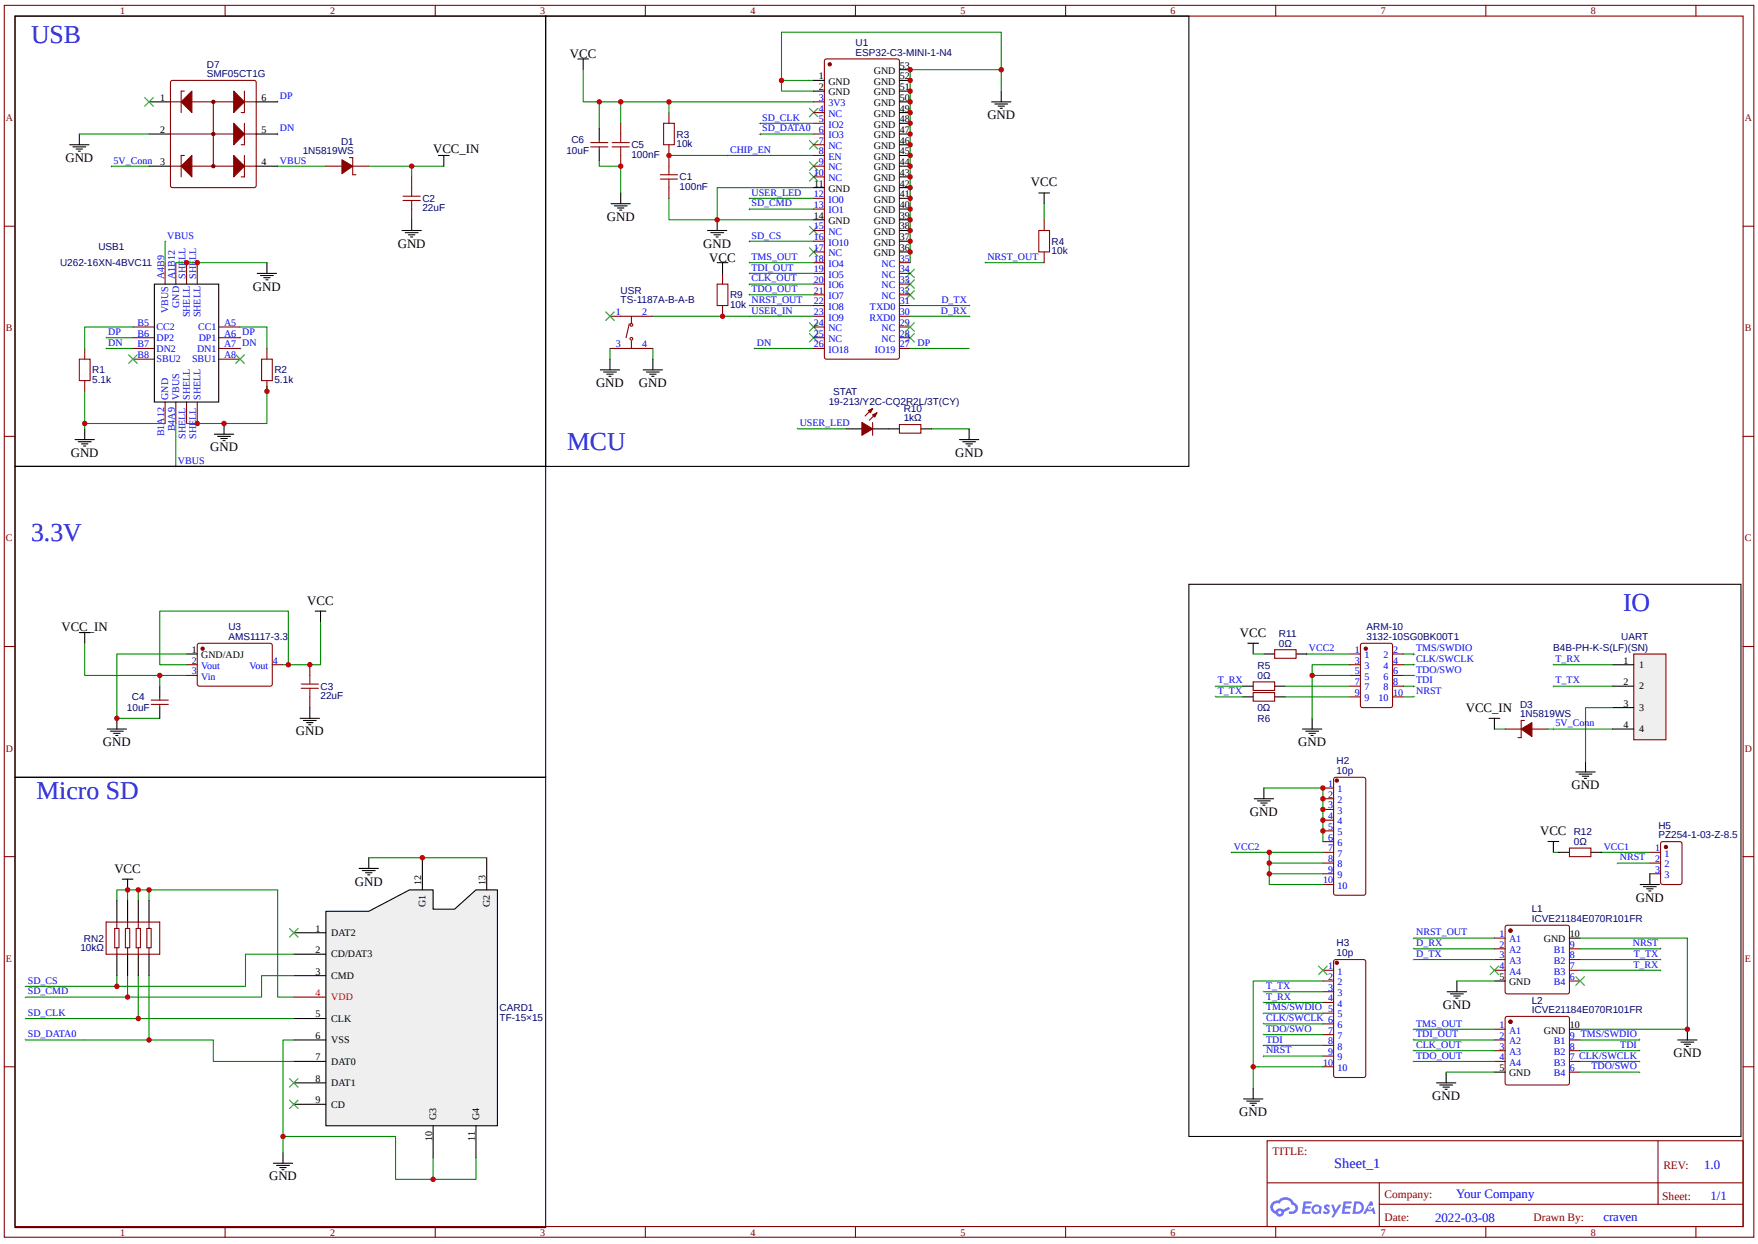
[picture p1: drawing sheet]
<svg xmlns="http://www.w3.org/2000/svg" width="420mm" height="297mm" viewBox="0 0 420 297" stroke-linecap="round" stroke-linejoin="round" font-family="sans-serif">
<path d="M138 14.1h2.5M139.3 14.1v2.5M236.8 24.3h4.6M237.5 24.8h3.1M238.3 25.3h1.6M238.8 25.9h.5M239.1 21.8v2.5M168.9 55h4.7M169.7 55.5h3.1M170.5 56.1h1.5M171 56.6h.5M171.2 52.5v2.5" fill="none" stroke="#000" stroke-width=".26"/>
<path d="M139.3 16.6v7.7h55M194.3 19.2h-7.7v2.6h7.7M239.1 16.6v-8.9h-52.5v11.5M159.7 37.1h34.6M159.7 24.3v2.6M239.1 21.8v-5.2h-21.8v46.1M159.7 47.4v5.1h34.6M194.3 44.8h-23.1v7.7M180.2 83.2h14.1" fill="none" stroke="#080" stroke-width=".26"/>
<path d="M158.5 29.4h2.5v5.2h-2.5z" fill="none" stroke="#a00000" stroke-width=".26"/>
<path d="M159.7 26.9v2.5M159.7 34.6v2.5" fill="none" stroke="#800" stroke-width=".26"/>
<path d="M77.8 217.6h10.3l9.7-5.1h5.6v4.6h5.1l5.2-4.6h5.1v56.3h-41z" fill="#efefef"/>
<g fill="none" stroke="#000" stroke-width=".26">
<path d="M77.8 217.6h10.3l9.7-5.1h5.6v4.6h5.1l5.2-4.6h5.1v56.3h-41zM100.9 204.8v7.7M116.2 204.8v7.7M70.1 222.7h7.7M70.1 227.8h7.7M70.1 232.9h7.7M70.1 243.2h7.7M70.1 248.3h7.7M70.1 253.4h7.7M70.1 258.5h7.7M70.1 263.7h7.7M103.4 268.8v7.7"/>
<path d="M113.7 268.8v7.7"/>
</g>
<path d="M70.1 238.1h7.7" fill="none" stroke="#f00" stroke-width=".26"/>
<path d="M390.1 156.1h7.7v20.5h-7.7z" fill="#efefef"/>
<g fill="none" stroke="#800" stroke-width=".26">
<path d="M1 1.3h417.8v294.1h-417.8zM3.6 3.8h412.6v289h-412.6zM53.8 1.3v2.5M103.9 1.3v2.5M154.1 1.3v2.5M204.3 1.3v2.5M254.4 1.3v2.5M304.6 1.3v2.5M354.8 1.3v2.5M405 1.3v2.5M1 54h2.6M416.2 54h2.6"/>
<path d="M31.7 78.1h5.2M39.4 62.7v5.1M42 62.7v5.1M44.5 62.7v5.1M47.1 62.7v5.1M52.2 78.1h5.1M20.2 83.2v2.6M20.2 90.9v2.5M31.7 80.6h5.2M31.7 83.2h5.2M31.7 85.8h5.2M39.4 96v5.1"/>
<path d="M42 96v5.1M44.5 96v5.1M47.1 96v5.1M52.2 80.6h5.1M52.2 83.2h5.1M52.2 85.8h5.1M63.7 83.2v2.6M63.7 90.9v2.5M1 104.2h2.6M416.2 104.2h2.6M1 154.4h2.6M390.1 156.1h7.7v20.5h-7.7z"/>
<path d="M416.2 154.4h2.6M1 204.5h2.6M416.2 204.5h2.6M1 254.7h2.6M416.2 254.7h2.6M302.6 272.4h113.6v20.4h-113.6zM395.9 272.4v15.1M53.8 292.8v2.6M103.9 292.8v2.6M154.1 292.8v2.6M204.3 292.8v2.6M254.4 292.8v2.6"/>
<path d="M302.6 282.4h113.5M304.6 292.8v2.6M329.4 287.5h86.7M329.4 282.4v10.2M354.8 292.8v2.6M405 292.8v2.6"/>
</g>
<g fill="none" stroke="#000" stroke-width=".26">
<path d="M145.9 48.6h4.6M146.7 49.1h3M147.4 49.7h1.6M148 50.2h.5M148.2 46.1v2.5M36.9 67.8h15.3v28.2h-15.3zM61.4 65.3h4.6M62.2 65.8h3.1M63 66.3h1.5M63.5 66.8h.5M63.7 62.7v2.6M17.9 105h4.6"/>
<path d="M18.7 105.5h3.1M19.5 106h1.5M20 106.5h.5M20.2 102.4v2.6M51.2 103.7h4.6M52 104.2h3M52.7 104.7h1.6M53.2 105.2h.6M53.5 101.1v2.6M385 158.7h5.1M311 174.1h4.6M311.8 174.6h3.1"/>
<path d="M312.6 175.1h1.5M313.1 175.6h.5M313.3 171.5v2.6M355.6 171.5h2.5M356.8 171.5v2.6M385 163.8h5.1M385 168.9h5.1M385 174.1h5.1M376.3 184.3h4.6M377.1 184.8h3M377.8 185.3h1.6M378.3 185.8h.5"/>
<path d="M378.6 181.7v2.6M29.2 209.9h2.5M30.5 209.9v2.6M65.3 277.7h4.6M66 278.2h3.1M66.8 278.8h1.5M67.3 279.3h.5M67.6 275.2v2.5"/>
</g>
<g fill="none" stroke="#080" stroke-width=".26">
<path d="M143.1 38.4v1.3h5.1v6.4M143.1 24.3v6.4M148.2 24.3v5.1M39.4 57.6v5.1M178.9 47.4h15.4M178.9 49.9h15.4M178.9 57.6h15.4M31.7 78.1h-11.5v5.1M42 62.7h21.7M57.3 78.1h6.4v5.1M178.9 73h15.4M178.9 65.3h15.4"/>
<path d="M20.2 93.4v9M25.3 80.6h6.4M25.3 83.2h6.4M63.7 92.2v8.9h-19.2M20.2 101.1h19.2M42 101.1v10.3M322.3 158.7h-9v12.8M370.9 158.7h14.1M356.8 174.1h2.6M370.9 163.8h14.1M385 168.9h-6.4v12.8M30.5 212.5h-2.6v2.5"/>
<path d="M33 215v-2.5h2.6v2.5M33 212.5h-2.5v2.5M35.6 212.5h30.7v25.6h3.8M27.9 232.9v2.6M30.5 232.9v5.2M33 232.9v10.3M35.6 232.9v15.4M70.1 232.9h-7.6v5.2h-56.4M70.1 227.8h-11.5v7.7h-52.5M6.1 248.3h44.8v5.1h19.2M6.1 243.2h64"/>
</g>
<g fill="#000">
<path d="M193.3 25.9l2 2zM195.3 25.9l-2 2z"/>
<path d="M193.3 33.5l2 2.1zM195.3 33.5l-2 2.1z"/>
<path d="M193.3 38.7l2 2zM195.3 38.7l-2 2z"/>
<path d="M39.4 57.3v.6zM39.2 57.6h.5z"/>
<path d="M193.3 41.2l2 2.1zM195.3 41.2l-2 2.1z"/>
<path d="M193.3 54l2 2.1zM195.3 54l-2 2.1z"/>
<path d="M193.3 59.1l2 2.1zM195.3 59.1l-2 2.1z"/>
<path d="M178.9 65v.5zM178.7 65.3h.5z"/>
<path d="M193.3 77l2 2.1zM195.3 77l-2 2.1z"/>
<path d="M193.3 79.6l2 2.1zM195.3 79.6l-2 2.1z"/>
<path d="M216.3 79.6l2.1 2.1zM218.4 79.6l-2.1 2.1z"/>
<path d="M216.3 69.4l2.1 2zM218.4 69.4l-2.1 2z"/>
<path d="M216.3 66.8l2.1 2.1zM218.4 66.8l-2.1 2.1z"/>
<path d="M216.3 64.3l2.1 2zM218.4 64.3l-2.1 2z"/>
<path d="M25.3 82.9v.5zM25.1 83.2h.5z"/>
<path d="M25.3 80.4v.5zM25.1 80.6h.5z"/>
<path d="M30.7 84.7l2.1 2.1zM32.8 84.7l-2.1 2.1z"/>
<path d="M56.3 84.7l2.1 2.1zM58.4 84.7l-2.1 2.1z"/>
<path d="M57.3 80.4v.5zM57.1 80.6h.5z"/>
<path d="M57.3 82.9v.5zM57.1 83.2h.5z"/>
<path d="M42 111.1v.5zM41.7 111.4h.5z"/>
<path d="M370.9 158.5v.5zM370.7 158.7h.5z"/>
<path d="M370.9 163.6v.5zM370.7 163.8h.5z"/>
<path d="M6.1 237.8v.5zM5.9 238.1h.5z"/>
<path d="M6.1 235.2v.6zM5.9 235.5h.5z"/>
<path d="M69.1 221.7l2.1 2zM69.1 223.7l2.1-2z"/>
<path d="M6.1 248v.6zM5.9 248.3h.5z"/>
<path d="M6.1 242.9v.5zM5.9 243.2h.5z"/>
<path d="M69.1 257.5l2.1 2.1zM71.2 257.5l-2.1 2.1z"/>
<path d="M69.1 262.6l2.1 2.1zM71.2 262.6l-2.1 2.1z"/>
</g>
<g fill="none" stroke="#3c3" stroke-width=".26">
<path d="M193.3 25.9l2 2M193.3 33.5l2 2.1M193.3 38.7l2 2M195.3 25.9l-2 2M195.3 33.5l-2 2.1M195.3 38.7l-2 2M193.3 41.2l2 2.1M193.3 54l2 2.1M193.3 59.1l2 2.1M195.3 41.2l-2 2.1M195.3 54l-2 2.1M195.3 59.1l-2 2.1"/>
<path d="M193.3 77l2 2.1M193.3 79.6l2 2.1M195.3 77l-2 2.1M195.3 79.6l-2 2.1M216.3 79.6l2.1 2.1M216.3 69.4l2.1 2M216.3 66.8l2.1 2.1M216.3 64.3l2.1 2M218.4 79.6l-2.1 2.1M218.4 69.4l-2.1 2M218.4 66.8l-2.1 2.1M218.4 64.3l-2.1 2"/>
<path d="M30.7 84.7l2.1 2.1M32.8 84.7l-2.1 2.1M56.3 84.7l2.1 2.1M58.4 84.7l-2.1 2.1M69.1 221.7l2.1 2M71.2 221.7l-2.1 2M69.1 257.5l2.1 2.1M71.2 257.5l-2.1 2.1M69.1 262.6l2.1 2.1M71.2 262.6l-2.1 2.1"/>
</g>
<path d="M18.9 85.8h2.6v5.1h-2.6zM62.5 85.8h2.5v5.1h-2.5z" fill="none" stroke="#a00000" stroke-width=".26"/>
<g fill="#58f">
<path d="M316.3 287.7l.6-.1h.4l.3 .3-.3 .4a.34 .34 0 0 0-.2-.3 .34 .34 0 0 0-.4 .2v.1a.86 .86 0 0 1 .7 .6 .86 .86 0 0 1-.3 .9l-.6 .1-.7-.4 .4-.4 .5 .3 .2-.1v-.2a.88 .88 0 0 1-.6-1.4z"/>
<path d="M317.9 287.6h.5l.5 1.3 .8-1.3h.6l-1.8 3h-.6l.6-1.1z"/>
<path d="M311.3 286.8l1.9 .2-.1 .3-1.3 .1-.1 .6h1.1l.2 .2-.2 .3h-1.2l-.1 .8h1.3l.1 .3-.1 .2h-2z"/>
<path d="M320.8 286.8l2 .2-.1 .3-1.4 .1-.1 .6h1.2l.2 .2-.3 .3h-1.1l-.2 .8h1.3l.1 .3-.1 .2h-1.9z"/>
<path d="M327.2 286.8h.5l.2 .9-.4 .3a.51 .51 0 0 0-.8 .2 .51 .51 0 0 0 .3 .7 .51 .51 0 0 0 .7-.5l.3-.2 .4 1.6h-.5l-.2-.6h-1.2l-.4 .6h-.6z"/>
<path d="M323.4 286.8l-.5 3h1a1.53 1.53 0 0 0 1.8-1.5 1.53 1.53 0 0 0-1.8-1.5zM323.9 287.4a1.03 1.03 0 0 1 1.2 1.1 1.03 1.03 0 0 1-1.5 .8z"/>
<path d="M313.4 288a1.12 1.12 0 0 0 0 1.5 1.12 1.12 0 0 0 1.5 .2l.5 .1 .2-1.6-.4-.2a1.08 1.08 0 0 0-1.8 0zM313.6 288.7a.7 .7 0 0 1 1.4 0 .7 .7 0 0 1-1.4 0z"/>
<path d="M303.8 287.1a1.58 1.58 0 0 0 .8 2.7 1.04 1.04 0 0 0 1.2 .7 1.04 1.04 0 0 0 .8-1.1l1.5-.7-.4-.6-1.4 .7-.7-.3a1.04 1.04 0 0 0-1 .6 1.01 1.01 0 0 1-.5-1.4 1.01 1.01 0 0 1 1.5-.3 1.54 1.54 0 0 1 1.5-1 1.54 1.54 0 0 1 1.4 1.3 .83 .83 0 0 1 .8 1 .83 .83 0 0 1-1.2 .5 .31 .31 0 0 0-.4 .3 .31 .31 0 0 0 .3 .3 1.44 1.44 0 0 0 1.8-.9 1.44 1.44 0 0 0-.9-1.8 2.28 2.28 0 0 0-3.8-.5l-.7 .1zM305.2 289.5a.4 .4 0 0 1 .8 0 .4 .4 0 0 1-.8 0z"/>
<circle cx="327.2" cy="288.3" r=".19"/>
</g>
<path d="M40.9 19.3l.3-.1h19.5l.4 .2 .1 24.9-.2 .4-19.8 .1-.4-.2-.1-24.9z" fill="#fff"/>
<path d="M40.9 19.3l.3-.1h19.5l.4 .2 .1 24.9-.2 .4-19.8 .1-.4-.2-.1-24.9zM40.7 24.3h20.5M40.7 39.7h20.5M40.7 32h10.2M50.9 24.3v15.4" fill="none" stroke="#800" stroke-width=".26"/>
<path d="M35.6 24.3h5.1M35.6 32h5.1M35.6 39.7h5.1M61.2 32h5.1M61.2 39.7h5.1" fill="none" stroke="#000" stroke-width=".26"/>
<path d="M45.8 21.8v5.1l-2.5-2.6z" fill="#800"/>
<path d="M44 21.8h-.7v5.1M45.8 21.8v5.1l-2.5-2.6z" fill="none" stroke="#800" stroke-width=".26"/>
<path d="M55.8 21.8l2.6 2.5-2.6 2.6z" fill="#800"/>
<path d="M55.8 21.8l2.6 2.5-2.6 2.6zM58.4 21.8v5.1h-.8" fill="none" stroke="#800" stroke-width=".26"/>
<path d="M55.8 37.1l2.6 2.6-2.6 2.5z" fill="#800"/>
<path d="M55.8 37.1l2.6 2.6-2.6 2.5zM58.4 37.1v5.1h-.8" fill="none" stroke="#800" stroke-width=".26"/>
<path d="M43.3 39.7l2.5-2.6v5.1z" fill="#800"/>
<path d="M43.3 39.7l2.5-2.6v5.1zM44 37.1h-.7v5.1M50.9 32h10.3" fill="none" stroke="#800" stroke-width=".26"/>
<path d="M61.2 24.3h5.1" fill="none" stroke="#000" stroke-width=".26"/>
<path d="M55.8 29.4l2.6 2.6-2.6 2.6z" fill="#800"/>
<g fill="none" stroke="#800" stroke-width=".26">
<path d="M55.8 29.4l2.6 2.6-2.6 2.6zM58.4 29.4v5.2h-.8"/>
<circle cx="50.9" cy="39.7" r=".26"/>
<circle cx="50.9" cy="24.3" r=".26"/>
<circle cx="50.9" cy="32" r=".26"/>
</g>
<circle cx="50.9" cy="24.3" r=".38" fill="#800"/>
<circle cx="50.9" cy="24.3" r=".38" fill="none" stroke="#800" stroke-width=".26"/>
<circle cx="50.9" cy="32" r=".38" fill="#800"/>
<circle cx="50.9" cy="32" r=".38" fill="none" stroke="#800" stroke-width=".26"/>
<circle cx="50.9" cy="39.7" r=".38" fill="#800"/>
<g fill="none" stroke="#800" stroke-width=".26">
<path d="M197 14.2l.4-.1h16.9l.5 .4v70.7l-.4 .5-17 .1-.5-.5-.1-70.7z"/>
<circle cx="50.9" cy="39.7" r=".38"/>
</g>
<g fill="#000">
<path d="M66.3 39.4v.5zM66 39.7h.6z"/>
<path d="M337.6 155.9v.5zM337.4 156.1h.5z"/>
<path d="M337.6 158.5v.5zM337.4 158.7h.5z"/>
<path d="M337.6 161v.5zM337.4 161.3h.5z"/>
<path d="M337.6 163.6v.5zM337.4 163.8h.5z"/>
<path d="M337.6 166.1v.5zM337.4 166.4h.5z"/>
<path d="M370.9 173.8v.5zM370.7 174.1h.5z"/>
</g>
<path d="M16.6 34.6h4.6M17.4 35.1h3.1M18.2 35.6h1.5M18.7 36.1h.5M18.9 32v2.6M104.7 37.1h2.6M106 37.1v2.6M96 55h4.6M96.8 55.5h3M97.5 56.1h1.6M98 56.6h.6M98.3 52.5v2.5" fill="none" stroke="#000" stroke-width=".26"/>
<path d="M18.9 32h16.7M66.3 39.7h11.5M88.1 39.7h17.9M98.3 39.7v2.5M335.1 156.1h2.5M335.1 158.7h2.5M335.1 161.3h2.5M335.1 163.8h2.5M369.6 174.1h15.4" fill="none" stroke="#080" stroke-width=".26"/>
<circle cx="198.1" cy="15.4" r=".38" fill="#800"/>
<g fill="none" stroke="#800" stroke-width=".26">
<path d="M77.8 39.7h3.9M84.2 39.7h3.9M84.2 37.6v4.1M194.3 24.3h2.5M194.3 26.9h2.5M194.3 29.4h2.5M194.3 32h2.5M194.3 34.6h2.5M194.3 37.1h2.5M194.3 39.7h2.5M194.3 42.2h2.5M194.3 47.4h2.5"/>
<path d="M194.3 49.9h2.5M194.3 55h2.5M194.3 57.6h2.5M194.3 60.2h2.5M194.3 62.7h2.5M194.3 65.3h2.5M194.3 67.8h2.5M194.3 70.4h2.5M194.3 73h2.5M194.3 75.5h2.5M194.3 78.1h2.5M214.8 62.7h2.5"/>
<path d="M214.8 65.3h2.5M214.8 67.8h2.5M214.8 70.4h2.5M214.8 73h2.5M214.8 75.5h2.5M214.8 78.1h2.5M194.3 80.6h2.5M194.3 83.2h2.5M214.8 80.6h2.5M214.8 83.2h2.5"/>
<circle cx="198.1" cy="15.4" r=".38"/>
</g>
<g fill="none" stroke="#000" stroke-width=".26">
<path d="M194.3 19.2h2.5M214.8 19.2h2.5M214.8 16.6h2.5M194.3 21.8h2.5M214.8 21.8h2.5M214.8 39.7h2.5M214.8 37.1h2.5M214.8 34.6h2.5M214.8 32h2.5M214.8 29.4h2.5M214.8 26.9h2.5M214.8 24.3h2.5"/>
<path d="M194.3 44.8h2.5M194.3 52.5h2.5M214.8 44.8h2.5M214.8 52.5h2.5M214.8 57.6h2.5M214.8 55h2.5M214.8 49.9h2.5M214.8 47.4h2.5M214.8 42.2h2.5M214.8 60.2h2.5M18.9 151h2.6M20.2 151v2.6"/>
<path d="M25.6 174.1h4.6M26.4 174.6h3M27.1 175.1h1.6M27.6 175.6h.6M27.9 171.5v2.6"/>
</g>
<path d="M217.3 83.2h14.1M20.2 153.6v7.7h24.3" fill="none" stroke="#080" stroke-width=".26"/>
<path d="M216.3 77l2.1 2.1zM218.4 77l-2.1 2.1z" fill="#000"/>
<path d="M216.3 77l2.1 2.1M218.4 77l-2.1 2.1" fill="none" stroke="#3c3" stroke-width=".26"/>
<path d="M81.7 38.1l2.5 1.6-2.5 1.8z" fill="#800"/>
<path d="M81.7 38.1l2.5 1.6-2.5 1.8zM83.4 37.6h.8M84.2 41.7h.8M359.4 174.1h3.8M363.2 172v4.1M365.8 174.1h3.8" fill="none" stroke="#800" stroke-width=".26"/>
<path d="M363.2 174.1l2.6-1.6v3.4z" fill="#800"/>
<g fill="none" stroke="#800" stroke-width=".26">
<path d="M145.7 75.5h10.2M150.3 77.3l-.8 3.3M150.8 75.5v1.8M172.5 65.3v2.5M172.5 73v2.5M145.7 83.2h10.2M150.8 81.4v1.8M362.5 176.1h.7M363.2 174.1l2.6-1.6v3.4zM363.2 172h.8"/>
<circle cx="150.8" cy="77.6" r=".32"/>
<circle cx="150.8" cy="80.9" r=".32"/>
</g>
<path d="M155.9 75.5h38.4M217.3 75.5h14.1" fill="none" stroke="#080" stroke-width=".26"/>
<path d="M178.9 75.3v.5zM178.7 75.5h.5z" fill="#000"/>
<path d="M171.2 67.8h2.6v5.2h-2.6z" fill="none" stroke="#a00000" stroke-width=".26"/>
<path d="M171.2 62.7h2.6M172.5 62.7v2.6M202 102.4h3.8M208.4 102.4h3.8" fill="none" stroke="#000" stroke-width=".26"/>
<path d="M205.8 100.9l2.6 1.5-2.6 1.5z" fill="#800"/>
<path d="M208.4 97.5l-1.8 1.8M209.4 98.6l-1.8 1.7M205.8 100.9l2.6 1.5-2.6 1.5z" fill="none" stroke="#800" stroke-width=".26"/>
<path d="M208.4 99.1l1-.5-.5 1z" fill="#800"/>
<path d="M208.4 99.1l1-.5-.5 1z" fill="none" stroke="#800" stroke-width=".26"/>
<path d="M207.3 98l1.1-.5-.5 1.1z" fill="#800"/>
<path d="M207.3 98l1.1-.5-.5 1.1zM208.4 100.9v3M318.6 185.7l.3-.1h6.7l.5 .4v27.2l-.4 .5h-6.8l-.5-.4v-27.2z" fill="none" stroke="#800" stroke-width=".26"/>
<path d="M178.9 62.7h15.4M178.9 67.8h15.4M178.9 70.4h15.4M217.3 73h14.1M190.4 102.4h11.6M222.4 102.4h9" fill="none" stroke="#080" stroke-width=".26"/>
<g fill="#000">
<path d="M178.9 62.5v.5zM178.7 62.7h.5z"/>
<path d="M178.9 67.6v.5zM178.7 67.8h.5z"/>
<path d="M178.9 70.1v.6zM178.7 70.4h.5z"/>
<path d="M190.4 102.1v.5zM190.2 102.4h.5z"/>
</g>
<circle cx="319.2" cy="186.4" r=".38" fill="#800"/>
<g fill="none" stroke="#800" stroke-width=".26">
<path d="M315.9 188.1h2.5M315.9 190.7h2.5M315.9 193.3h2.5M315.9 195.8h2.5M315.9 198.4h2.5M315.9 200.9h2.5M315.9 203.5h2.5M315.9 206.1h2.5M315.9 208.6h2.5M315.9 211.2h2.5M318.6 229.3l.3-.2h6.7l.5 .4v27.2l-.4 .5-6.8 .1-.5-.5v-27.2z"/>
<circle cx="319.2" cy="186.4" r=".38"/>
</g>
<circle cx="319.2" cy="229.9" r=".38" fill="#800"/>
<g fill="none" stroke="#800" stroke-width=".26">
<path d="M325 153.7l.3-.1h6.7l.5 .3v14.5l-.3 .5h-6.9l-.4-.3-.1-14.5zM315.9 231.7h2.5M315.9 234.2h2.5M315.9 236.8h2.5M315.9 239.3h2.5M315.9 241.9h2.5M315.9 244.5h2.5M315.9 247h2.5M315.9 249.6h2.5M315.9 252.1h2.5M315.9 254.7h2.5"/>
<circle cx="319.2" cy="229.9" r=".38"/>
</g>
<g fill="#000">
<path d="M66.3 24.1v.5zM66 24.3h.6z"/>
<path d="M66.3 31.7v.6zM66 32h.6z"/>
<path d="M301.8 239.1v.5zM301.5 239.3h.6z"/>
<path d="M301.8 236.5v.5zM301.5 236.8h.6z"/>
<path d="M301.8 246.8v.5zM301.5 247h.6z"/>
<path d="M301.8 249.3v.5zM301.5 249.6h.6z"/>
<path d="M301.8 251.9v.5zM301.5 252.1h.6z"/>
<path d="M301.8 241.6v.6zM301.5 241.9h.6z"/>
<path d="M301.8 244.2v.5zM301.5 244.5h.6z"/>
</g>
<path d="M143.3 88.3h4.7M144.1 88.8h3.1M144.9 89.3h1.5M145.4 89.8h.5M145.7 85.8v2.5M299.2 259.8v2.6M296.9 262.4h4.6M297.7 262.9h3.1M298.5 263.4h1.5M299 263.9h.5" fill="none" stroke="#000" stroke-width=".26"/>
<path d="M145.7 83.2v2.6M301.8 236.8h14.1M301.8 239.3h14.1M315.9 234.2h-16.7v25.6M299.2 254.7h16.7M301.8 247h14.1M301.8 249.6h14.1M301.8 252.1h14.1M301.8 241.9h14.1M301.8 244.5h14.1" fill="none" stroke="#080" stroke-width=".26"/>
<circle cx="326.1" cy="154.9" r=".38" fill="#800"/>
<g fill="none" stroke="#800" stroke-width=".26">
<path d="M148.2 29.4v2.6M148.2 37.1v2.6M159.7 37.1v2.6M98.3 42.2v2.6M98.3 49.9v2.6M159.7 44.8v2.6M47.3 153.7l.3-.1 17.2 .1 .2 .4-.1 9.5-.4 .2-17.2-.1-.2-.4v-9.2zM322.3 156.1h2.5M322.3 158.7h2.5M332.5 156.1h2.6M332.5 158.7h2.6M322.3 166.4h2.5"/>
<path d="M322.3 163.8h2.5M322.3 161.3h2.5M332.5 166.4h2.6M332.5 163.8h2.6M332.5 161.3h2.6"/>
<circle cx="326.1" cy="154.9" r=".38"/>
</g>
<path d="M181.5 32h12.8M181.5 29.4h12.8M315.9 208.6h-12.8v2.6h12.8" fill="none" stroke="#080" stroke-width=".26"/>
<g fill="#000">
<path d="M173.8 36.9v.5zM173.6 37.1h.5z"/>
<path d="M181.5 31.7v.6zM181.2 32h.5z"/>
<path d="M181.5 29.2v.5zM181.2 29.4h.5z"/>
<path d="M178.9 47.1v.5zM178.7 47.4h.5z"/>
<path d="M178.9 49.7v.5zM178.7 49.9h.5z"/>
<path d="M178.9 57.3v.6zM178.7 57.6h.5z"/>
<path d="M144.6 74.5l2.1 2zM146.7 74.5l-2.1 2z"/>
<path d="M178.9 72.7v.5zM178.7 73h.5z"/>
<path d="M231.4 75.3v.5zM231.1 75.5h.6z"/>
<path d="M231.4 72.7v.5zM231.1 73h.6z"/>
</g>
<path d="M144.6 74.5l2.1 2M146.7 74.5l-2.1 2" fill="none" stroke="#3c3" stroke-width=".26"/>
<path d="M146.2 34h4.1M146.2 35.1h4.1M148.2 32v2M148.2 35.1v2M159.7 39.7v2M96.2 46.8h4.1M96.2 47.9h4.1M98.3 44.8v2M98.3 47.9v2M157.7 41.7h4.1M157.7 42.7h4.1M159.7 42.7v2.1" fill="none" stroke="#a00000" stroke-width=".26"/>
<path d="M3.6 185.6h126.7v107.5h-126.7z" fill="none" stroke="#000" stroke-width=".26"/>
<circle cx="48.4" cy="154.9" r=".38" fill="#800"/>
<g fill="none" stroke="#800" stroke-width=".26">
<path d="M44.5 158.7h2.6M65 158.7h2.6M74 158.7v2.6M44.5 161.3h2.6M74 166.4v2.5"/>
<circle cx="48.4" cy="154.9" r=".38"/>
</g>
<path d="M44.5 156.1h2.6M75.3 145.9h2.5M76.5 145.9v2.6M298 153.6h2.5M299.2 153.6v2.5M71.7 171.5h4.6M72.4 172h3.1M73.2 172.5h1.5M73.7 173h.5M74 168.9v2.6" fill="none" stroke="#000" stroke-width=".26"/>
<path d="M44.5 156.1h-16.6v15.4h10.2M44.5 158.7h-6.4v-12.8h30.8v12.8M76.5 148.5v10.2h-8.9" fill="none" stroke="#080" stroke-width=".26"/>
<path d="M71.9 164.3h4.1M71.9 163.3h4.1M74 161.3v2M74 164.3v2.1" fill="none" stroke="#a00000" stroke-width=".26"/>
<circle cx="360.7" cy="222.2" r=".38" fill="#800"/>
<g fill="none" stroke="#800" stroke-width=".26">
<path d="M359.5 221.1l.4-.2h14.3l.4 .2 .2 .3v15.4l-.2 .3-.4 .2h-14.3l-.4-.2-.1-.3v-15.4z"/>
<circle cx="360.7" cy="222.2" r=".38"/>
</g>
<circle cx="360.7" cy="222.2" r=".38" fill="#800"/>
<g fill="none" stroke="#800" stroke-width=".26">
<path d="M356.8 224h2.6M356.8 226.5h2.6M356.8 229.1h2.6M356.8 231.7h2.6M374.8 226.5h2.5M374.8 229.1h2.5M374.8 231.7h2.5M374.8 234.2h2.5"/>
<circle cx="360.7" cy="222.2" r=".38"/>
</g>
<path d="M356.8 234.2h2.6M374.8 224h2.5" fill="none" stroke="#000" stroke-width=".26"/>
<path d="M337.6 224h19.2M377.3 226.5h19.2" fill="none" stroke="#080" stroke-width=".26"/>
<circle cx="360.7" cy="243.9" r=".38" fill="#800"/>
<g fill="none" stroke="#800" stroke-width=".26">
<path d="M359.5 242.8l.4-.1h14.3l.4 .1 .2 .4v15.3l-.2 .4-.4 .2h-14.3l-.4-.2-.1-.4v-15.3z"/>
<circle cx="360.7" cy="243.9" r=".38"/>
</g>
<circle cx="360.7" cy="243.9" r=".38" fill="#800"/>
<g fill="none" stroke="#800" stroke-width=".26">
<path d="M141 34h4.1M141 35.1h4.1M143.1 33.3v.7M143.1 35.1v.7M249.3 52.5v2.5M249.3 60.2v2.5M36.1 167.2h4.1M36.1 168.2h4.1M38.1 166.4v.8M38.1 168.2v.7M299.2 162.8h5.2v2.1h-5.2zM299.2 165.4h5.2v2h-5.2z"/>
<path d="M396.7 201.1l.3-.2h4.1l.5 .4v9.4l-.3 .4-4.3 .1-.4-.3-.1-9.4zM356.8 245.7h2.6M356.8 248.3h2.6M356.8 250.9h2.6M356.8 253.4h2.6M374.8 248.3h2.5M374.8 250.9h2.5M374.8 253.4h2.5M374.8 256h2.5"/>
<circle cx="360.7" cy="243.9" r=".38"/>
</g>
<g fill="none" stroke="#000" stroke-width=".26">
<path d="M143.1 30.7v2.6M143.1 35.8v2.6M248 46.1h2.6M249.3 46.1v2.5M38.1 163.8v2.6M38.1 168.9v2.6M296.7 163.8h2.5M296.7 166.4h2.5M304.4 163.8h2.5M304.4 166.4h2.5M85.8 207.3h4.6M86.5 207.9h3.1"/>
<path d="M87.3 208.4h1.5M87.8 208.9h.5M88.1 204.8v2.5M345.6 236.8h4.6M346.3 237.3h3.1M347.1 237.8h1.5M347.6 238.3h.5M347.9 234.2v2.6M343 258.5h4.6M343.8 259.1h3.1M344.5 259.6h1.6M345.3 256v2.5"/>
<path d="M356.8 256h2.6M374.8 245.7h2.5M400.6 248.3h4.6M401.4 248.8h3M402.1 249.3h1.6M402.7 249.8h.5M402.9 245.7v2.6M345.1 260.1h.5"/>
</g>
<g fill="none" stroke="#080" stroke-width=".26">
<path d="M26.6 39.7h9M249.3 48.6v3.9M235.2 62.7h14.1M38.1 161.3v2.5M290.3 166.4h6.4M290.3 163.8h6.4M306.9 166.4h15.4M306.9 163.8h15.4M313.3 161.3h9M335.1 166.4h2.5M88.1 204.8h28.1M303.1 206.1h12.8"/>
<path d="M315.9 203.5h-12.8v5.1M337.6 229.1h19.2M337.6 226.5h19.2M347.9 234.2h8.9M377.3 224h25.6v21.7h-25.6M377.3 231.7h19.2M377.3 229.1h19.2M70.1 248.3h-2.5v26.9M337.6 253.4h19.2M337.6 250.9h19.2M337.6 248.3h19.2M337.6 245.7h19.2"/>
<path d="M345.3 256h11.5M377.3 253.4h14.1M377.3 248.3h14.1M377.3 250.9h14.1M377.3 256h14.1M67.6 271.3h26.9v10.3h19.2v-5.1"/>
</g>
<g fill="#000">
<path d="M26.6 39.4v.5zM26.4 39.7h.5z"/>
<path d="M235.2 62.5v.5zM235 62.7h.5z"/>
<path d="M180.2 82.9v.5zM180 83.2h.5z"/>
<path d="M218.6 82.9v.5zM218.4 83.2h.5z"/>
<path d="M290.3 163.6v.5zM290 163.8h.5z"/>
<path d="M290.3 166.1v.5zM290 166.4h.5z"/>
<path d="M314.9 230.6l2 2.1zM316.9 230.6l-2 2.1z"/>
<path d="M337.6 223.7v.5zM337.4 224h.5z"/>
<path d="M337.6 228.8v.6zM337.4 229.1h.5z"/>
<path d="M337.6 226.3v.5zM337.4 226.5h.5z"/>
<path d="M355.8 230.6l2.1 2.1zM357.9 230.6l-2.1 2.1z"/>
<path d="M376.3 233.2l2 2zM378.3 233.2l-2 2z"/>
<path d="M396.5 226.3v.5zM396.3 226.5h.5z"/>
<path d="M396.5 231.4v.5zM396.3 231.7h.5z"/>
<path d="M396.5 228.8v.6zM396.3 229.1h.5z"/>
<path d="M337.6 248v.6zM337.4 248.3h.5z"/>
<path d="M337.6 245.5v.5zM337.4 245.7h.5z"/>
<path d="M337.6 253.2v.5zM337.4 253.4h.5z"/>
<path d="M337.6 250.6v.5zM337.4 250.9h.5z"/>
<path d="M391.4 255.7v.5zM391.1 256h.5z"/>
<path d="M391.4 253.2v.5zM391.1 253.4h.5z"/>
<path d="M391.4 250.6v.5zM391.1 250.9h.5z"/>
<path d="M391.4 248v.6zM391.1 248.3h.5z"/>
</g>
<path d="M314.9 230.6l2 2.1M316.9 230.6l-2 2.1M355.8 230.6l2.1 2.1M357.9 230.6l-2.1 2.1M376.3 233.2l2 2M378.3 233.2l-2 2" fill="none" stroke="#3c3" stroke-width=".26"/>
<path d="M248 55h2.6v5.2h-2.6z" fill="none" stroke="#a00000" stroke-width=".26"/>
<circle cx="397.8" cy="202.2" r=".38" fill="#800"/>
<g fill="none" stroke="#800" stroke-width=".26">
<path d="M214.8 101.4h5.1v2h-5.1zM304.4 155.1h5.1v2.1h-5.1zM374.8 202.5h5.1v2h-5.1zM394 203.5h2.5M394 206.1h2.5M394 208.6h2.5M25.3 220.1h12.8v7.7h-12.8zM27.4 221.7h1v4.6h-1zM27.9 220.1v1.6M27.9 226.3v1.5M29.9 221.7h1.1v4.6h-1.1zM30.5 220.1v1.6"/>
<path d="M30.5 226.3v1.5M32.5 221.7h1v4.6h-1zM33 220.1v1.6M33 226.3v1.5M35.1 221.7h1v4.6h-1zM35.6 220.1v1.6M35.6 226.3v1.5"/>
<circle cx="397.8" cy="202.2" r=".38"/>
</g>
<g fill="none" stroke="#000" stroke-width=".26">
<path d="M3.6 3.8h126.7v107.6h-126.7zM130.3 3.8h153.6v107.6h-153.6zM153.6 88.3h4.6M154.4 88.8h3M155.1 89.3h1.6M155.6 89.8h.5M155.9 85.8v2.5M3.6 111.4h126.7v74.2h-126.7zM212.2 102.4h2.6M219.9 102.4h2.5M229.1 105h4.6M229.9 105.5h3"/>
<path d="M230.6 106h1.6M231.1 106.5h.6M231.4 102.4v2.6M283.9 139.5h131.8v131.8h-131.8zM301.8 156.1h2.6M309.5 156.1h2.5M299.5 190.7h4.6M300.3 191.2h3M301 191.7h1.6M301.5 192.2h.6M301.8 188.1v2.6M27.9 215v5.1"/>
<path d="M30.5 215v5.1M33 215v5.1M35.6 215v5.1M369.6 200.9h2.6M370.9 200.9v2.6M372.2 203.5h2.6M379.9 203.5h2.5M391.6 211.2h4.7M392.4 211.7h3.1M393.2 212.2h1.5M393.7 212.7h.5M394 208.6v2.6"/>
<path d="M27.9 227.8v5.1M30.5 227.8v5.1M33 227.8v5.1M35.6 227.8v5.1"/>
</g>
<path d="M155.9 83.2v2.6M299.2 156.1h2.6M312 156.1h10.3M301.8 188.1h14.1v12.8M294.1 203.5h9M370.9 203.5h1.3M382.4 203.5h11.6M386.3 206.1h7.7M103.4 276.5v5.1" fill="none" stroke="#080" stroke-width=".26"/>
<g fill="#000">
<path d="M34.6 23.3l2 2zM36.6 23.3l-2 2z"/>
<path d="M312 155.9v.5zM311.8 156.1h.5z"/>
<path d="M294.1 203.2v.6zM293.9 203.5h.5z"/>
<path d="M382.4 203.2v.6zM382.2 203.5h.5z"/>
<path d="M386.3 205.8v.5zM386 206.1h.5z"/>
</g>
<path d="M34.6 23.3l2 2M36.6 23.3l-2 2" fill="none" stroke="#3c3" stroke-width=".26"/>
<g fill="#c00">
<circle cx="239.1" cy="16.6" r=".64"/>
<circle cx="186.6" cy="19.2" r=".64"/>
<circle cx="159.7" cy="24.3" r=".64"/>
<circle cx="171.2" cy="52.5" r=".64"/>
<circle cx="44.5" cy="62.7" r=".64"/>
<circle cx="47.1" cy="62.7" r=".64"/>
<circle cx="47.1" cy="101.1" r=".64"/>
<circle cx="20.2" cy="101.1" r=".64"/>
<circle cx="33" cy="212.5" r=".64"/>
<circle cx="30.5" cy="212.5" r=".64"/>
<circle cx="27.9" cy="235.5" r=".64"/>
<circle cx="30.5" cy="238.1" r=".64"/>
<circle cx="35.6" cy="248.3" r=".64"/>
<circle cx="35.6" cy="212.5" r=".64"/>
<circle cx="98.3" cy="39.7" r=".64"/>
<circle cx="217.3" cy="60.2" r=".64"/>
<circle cx="217.3" cy="57.6" r=".64"/>
<circle cx="217.3" cy="55" r=".64"/>
<circle cx="217.3" cy="52.5" r=".64"/>
<circle cx="217.3" cy="49.9" r=".64"/>
<circle cx="217.3" cy="47.4" r=".64"/>
<circle cx="217.3" cy="44.8" r=".64"/>
<circle cx="217.3" cy="42.2" r=".64"/>
<circle cx="217.3" cy="39.7" r=".64"/>
<circle cx="217.3" cy="37.1" r=".64"/>
<circle cx="217.3" cy="34.6" r=".64"/>
<circle cx="217.3" cy="32" r=".64"/>
<circle cx="217.3" cy="29.4" r=".64"/>
<circle cx="217.3" cy="26.9" r=".64"/>
<circle cx="217.3" cy="24.3" r=".64"/>
<circle cx="217.3" cy="21.8" r=".64"/>
<circle cx="217.3" cy="19.2" r=".64"/>
<circle cx="217.3" cy="16.6" r=".64"/>
<circle cx="53.5" cy="101.1" r=".64"/>
<circle cx="63.7" cy="93.4" r=".64"/>
<circle cx="148.2" cy="24.3" r=".64"/>
<circle cx="143.1" cy="24.3" r=".64"/>
<circle cx="299.2" cy="254.7" r=".64"/>
<circle cx="172.5" cy="75.5" r=".64"/>
<circle cx="33" cy="243.2" r=".64"/>
<circle cx="159.7" cy="37.1" r=".64"/>
<circle cx="68.9" cy="158.7" r=".64"/>
<circle cx="74" cy="158.7" r=".64"/>
<circle cx="27.9" cy="171.5" r=".64"/>
<circle cx="402.9" cy="245.7" r=".64"/>
<circle cx="67.6" cy="271.3" r=".64"/>
<circle cx="148.2" cy="39.7" r=".64"/>
<circle cx="38.1" cy="161.3" r=".64"/>
<circle cx="100.9" cy="204.8" r=".64"/>
<circle cx="313.3" cy="161.3" r=".64"/>
<circle cx="303.1" cy="206.1" r=".64"/>
<circle cx="103.4" cy="281.6" r=".64"/>
<circle cx="303.1" cy="203.5" r=".64"/>
<circle cx="315.9" cy="188.1" r=".64"/>
<circle cx="315.9" cy="190.7" r=".64"/>
<circle cx="315.9" cy="193.3" r=".64"/>
<circle cx="315.9" cy="195.8" r=".64"/>
<circle cx="315.9" cy="198.4" r=".64"/>
<circle cx="303.1" cy="208.6" r=".64"/>
</g>
<g font-size="6.1" fill="#00f">
<text x="7.4" y="10.2">USB</text>
<text x="135.4" y="107.5">MCU</text>
<text x="7.4" y="129.3">3.3V</text>
<text x="387.6" y="145.9">IO</text>
<text x="8.7" y="190.7">Micro SD</text>
</g>
<text font-size="3.4" fill="#00f" x="318.6" y="278.9">Sheet_1</text>
<g font-size="3.1">
<text x="136.1" y="13.8">VCC</text>
<text x="235.8" y="28.4">GND</text>
<text x="15.6" y="38.7">GND</text>
<text x="103.4" y="36.6">VCC_IN</text>
<text x="246.2" y="44.5">VCC</text>
<text x="144.9" y="52.7">GND</text>
<text x="95" y="59.1">GND</text>
<text x="167.9" y="59.1">GND</text>
<text x="169.4" y="62.5">VCC</text>
<text x="60.4" y="69.4">GND</text>
<text x="142.3" y="92.4">GND</text>
<text x="152.6" y="92.4">GND</text>
<text x="50.2" y="107.8">GND</text>
<text x="16.9" y="109">GND</text>
<text x="228.1" y="109">GND</text>
<text x="73.4" y="144.3">VCC</text>
<text x="14.7" y="150.8">VCC_IN</text>
<text x="296.1" y="152">VCC</text>
<text x="350" y="169.9">VCC_IN</text>
<text x="24.6" y="178.2">GND</text>
<text x="70.7" y="175.6">GND</text>
<text x="310" y="178.2">GND</text>
<text x="375.3" y="188.4">GND</text>
<text x="298.5" y="194.8">GND</text>
<text x="367.8" y="199.3">VCC</text>
<text x="27.3" y="208.3">VCC</text>
<text x="84.7" y="211.4">GND</text>
<text x="390.6" y="215.3">GND</text>
<text x="344.5" y="240.9">GND</text>
<text x="399.6" y="252.4">GND</text>
<text x="342" y="262.6">GND</text>
<text x="295.9" y="266.5">GND</text>
<text x="64.3" y="281.8">GND</text>
</g>
<g font-size="3.1" fill="#00f">
<text x="406.9" y="279.1">1.0</text>
<text x="347.7" y="286">Your Company</text>
<text x="408.4" y="286.6">1/1</text>
<text x="342.7" y="291.7">2022-03-08</text>
<text x="382.8" y="291.6">craven</text>
</g>
<g font-size="2.7" fill="#800">
<text x="303.8" y="275.7">TITLE:</text>
<text x="397.2" y="279.1">REV:</text>
<text x="330.6" y="286">Company:</text>
<text x="396.9" y="286.4">Sheet:</text>
<text x="330.6" y="291.6">Date:</text>
<text x="366.2" y="291.6">Drawn By:</text>
</g>
<g font-size="2.4" fill="#800">
<text x="28.7" y="3.5">1</text>
<text x="78.8" y="3.5">2</text>
<text x="129" y="3.5">3</text>
<text x="179.2" y="3.5">4</text>
<text x="229.4" y="3.5">5</text>
<text x="279.5" y="3.5">6</text>
<text x="329.7" y="3.5">7</text>
<text x="379.9" y="3.5">8</text>
<text x="1.4" y="28.9">A</text>
<text x="416.6" y="28.9">A</text>
<text x="1.4" y="79.1">B</text>
<text x="416.6" y="79.1">B</text>
<text x="1.4" y="129.3">C</text>
<text x="416.6" y="129.3">C</text>
<text x="1.4" y="179.4">D</text>
<text x="416.6" y="179.4">D</text>
<text x="1.4" y="229.6">E</text>
<text x="416.6" y="229.6">E</text>
<text x="28.7" y="295">1</text>
<text x="78.8" y="295">2</text>
<text x="129" y="295">3</text>
<text x="179.2" y="295">4</text>
<text x="229.4" y="295">5</text>
<text x="279.5" y="295">6</text>
<text x="329.7" y="295">7</text>
<text x="379.9" y="295">8</text>
</g>
<g font-size="2.4" fill="#000080">
<text x="204.3" y="11">U1</text>
<text x="49.4" y="16.1">D7</text>
<text x="204.3" y="13.3">ESP32-C3-MINI-1-N4</text>
<text x="49.4" y="18.4">SMF05CT1G</text>
<text x="81.4" y="34.6">D1</text>
<text x="136.4" y="34.1">C6</text>
<text x="150.8" y="35.4">C5</text>
<text x="161.5" y="35.1">10k</text>
<text x="161.5" y="32.8">R3</text>
<text x="72.3" y="36.9">1N5819WS</text>
<text x="135.2" y="36.7">10uF</text>
<text x="150.8" y="37.7">100nF</text>
<text x="162.3" y="45.4">100nF</text>
<text x="162.3" y="43.1">C1</text>
<text x="100.9" y="50.5">22uF</text>
<text x="100.9" y="48.1">C2</text>
<text x="23.5" y="59.7">USB1</text>
<text x="251.1" y="58.4">R4</text>
<text x="14.3" y="63.5">U262-16XN-4BVC11</text>
<text x="251.1" y="60.7">10k</text>
<text x="148.2" y="70.1">USR</text>
<text x="174.3" y="71.2">R9</text>
<text x="148.2" y="72.4">TS-1187A-B-A-B</text>
<text x="174.3" y="73.5">10k</text>
<text x="22" y="89.1">R1</text>
<text x="65.5" y="89.1">R2</text>
<text x="22" y="91.5">5.1k</text>
<text x="65.5" y="91.5">5.1k</text>
<text x="199" y="94.3">STAT</text>
<text x="197.9" y="96.8">19-213/Y2C-CQ2R2L/3T(CY)</text>
<text x="215.8" y="100.6">1kΩ</text>
<text x="215.8" y="98.3">R10</text>
<text x="54.5" y="152.8">AMS1117-3.3</text>
<text x="54.5" y="150.5">U3</text>
<text x="305.4" y="154.4">0Ω</text>
<text x="305.4" y="152">R11</text>
<text x="326.3" y="152.8">3132-10SG0BK00T1</text>
<text x="326.3" y="150.5">ARM-10</text>
<text x="370.9" y="155.4">B4B-PH-K-S(LF)(SN)</text>
<text x="387.1" y="152.9">UART</text>
<text x="300.3" y="159.7">R5</text>
<text x="31.5" y="167.2">C4</text>
<text x="76.5" y="167">22uF</text>
<text x="76.5" y="164.7">C3</text>
<text x="300.3" y="162">0Ω</text>
<text x="30.3" y="169.8">10uF</text>
<text x="300.2" y="169.8">0Ω</text>
<text x="300.3" y="172.3">R6</text>
<text x="363" y="171.2">1N5819WS</text>
<text x="363" y="168.9">D3</text>
<text x="319.2" y="184.8">10p</text>
<text x="319.2" y="182.3">H2</text>
<text x="396" y="197.9">H5</text>
<text x="375.8" y="201.7">0Ω</text>
<text x="375.8" y="199.4">R12</text>
<text x="396" y="200.2">PZ254-1-03-Z-8.5</text>
<text x="365.7" y="220.1">ICVE21184E070R101FR</text>
<text x="365.7" y="217.8">L1</text>
<text x="19.2" y="227.1">10kΩ</text>
<text x="20.1" y="224.8">RN2</text>
<text x="319.2" y="225.8">H3</text>
<text x="319.2" y="228.3">10p</text>
<text x="365.7" y="239.6">L2</text>
<text x="119.3" y="243.8">TF-15×15</text>
<text x="119.3" y="241.5">CARD1</text>
<text x="365.7" y="241.9">ICVE21184E070R101FR</text>
</g>
<g font-size="2.4">
<text x="208.6" y="17.7">GND</text>
<text x="214.9" y="16.4">53</text>
<text x="195.5" y="18.9">1</text>
<text x="195.5" y="21.5">2</text>
<text x="197.8" y="20.2">GND</text>
<text x="197.8" y="22.8">GND</text>
<text x="208.6" y="22.8">GND</text>
<text x="208.6" y="20.2">GND</text>
<text x="214.9" y="21.5">51</text>
<text x="214.9" y="18.9">52</text>
<text x="38.2" y="24.1">1</text>
<text x="62.5" y="24.1">6</text>
<text x="208.6" y="27.9">GND</text>
<text x="208.6" y="25.3">GND</text>
<text x="214.9" y="29.2">48</text>
<text x="214.9" y="26.6">49</text>
<text x="214.9" y="24.1">50</text>
<text x="38.2" y="31.7">2</text>
<text x="62.5" y="31.7">5</text>
<text x="208.6" y="35.6">GND</text>
<text x="208.6" y="33">GND</text>
<text x="208.6" y="30.5">GND</text>
<text x="214.9" y="34.3">46</text>
<text x="214.9" y="31.7">47</text>
<text x="38.2" y="39.4">3</text>
<text x="62.5" y="39.4">4</text>
<text x="208.6" y="40.7">GND</text>
<text x="208.6" y="38.1">GND</text>
<text x="214.9" y="42">43</text>
<text x="214.9" y="39.4">44</text>
<text x="214.9" y="36.9">45</text>
<text x="194.4" y="44.5">11</text>
<text x="197.8" y="45.8">GND</text>
<text x="208.6" y="45.8">GND</text>
<text x="208.6" y="43.3">GND</text>
<text x="214.9" y="47.1">41</text>
<text x="214.9" y="44.5">42</text>
<text x="194.3" y="52.2">14</text>
<text x="197.8" y="53.5">GND</text>
<text x="208.6" y="53.5">GND</text>
<text x="208.6" y="50.9">GND</text>
<text x="208.6" y="48.4">GND</text>
<text x="214.9" y="52.2">39</text>
<text x="214.9" y="49.7">40</text>
<text x="208.6" y="58.6">GND</text>
<text x="208.6" y="56.1">GND</text>
<text x="214.9" y="59.9">36</text>
<text x="214.9" y="57.3">37</text>
<text x="214.9" y="54.8">38</text>
<text x="208.6" y="61.2">GND</text>
<text x="45.8" y="155.9">1</text>
<text x="48" y="157.2">GND/ADJ</text>
<text x="387.6" y="158.5">1</text>
<text x="391.4" y="159.5">1</text>
<text x="387.6" y="163.6">2</text>
<text x="391.4" y="164.6">2</text>
<text x="387.6" y="168.7">3</text>
<text x="387.6" y="173.8">4</text>
<text x="391.4" y="169.7">3</text>
<text x="391.4" y="174.8">4</text>
<text x="100.6" y="211.2" transform="rotate(-90 100.6 211.2)">12</text>
<text x="116" y="211.2" transform="rotate(-90 116 211.2)">13</text>
<text x="101.6" y="216.7" transform="rotate(-90 101.6 216.7)">G1</text>
<text x="117" y="216.7" transform="rotate(-90 117 216.7)">G2</text>
<text x="75.3" y="222.4">1</text>
<text x="75.3" y="227.6">2</text>
<text x="79.1" y="223.5">DAT2</text>
<text x="368.6" y="225">GND</text>
<text x="374.9" y="223.7">10</text>
<text x="75.3" y="232.7">3</text>
<text x="79.1" y="228.6">CD/DAT3</text>
<text x="79.1" y="233.7">CMD</text>
<text x="358.1" y="234">5</text>
<text x="360.3" y="235.2">GND</text>
<text x="75.3" y="242.9">5</text>
<text x="79.1" y="243.9">CLK</text>
<text x="374.9" y="245.5">10</text>
<text x="75.3" y="248">6</text>
<text x="79.1" y="249.1">VSS</text>
<text x="368.6" y="246.8">GND</text>
<text x="75.3" y="253.2">7</text>
<text x="79.1" y="254.2">DAT0</text>
<text x="358.1" y="255.7">5</text>
<text x="360.3" y="257">GND</text>
<text x="75.3" y="258.3">8</text>
<text x="75.3" y="263.4">9</text>
<text x="79.1" y="259.3">DAT1</text>
<text x="79.1" y="264.4">CD</text>
<text x="104.2" y="267.5" transform="rotate(-90 104.2 267.5)">G3</text>
<text x="114.4" y="267.5" transform="rotate(-90 114.4 267.5)">G4</text>
<text x="103.2" y="272.4" transform="rotate(-90 103.2 272.4)">10</text>
<text x="113.4" y="272.4" transform="rotate(-90 113.4 272.4)">11</text>
</g>
<g font-size="2.4" fill="#00f">
<text x="66.8" y="23.7">DP</text>
<text x="182" y="28.8">SD_CLK</text>
<text x="195.5" y="24.1">3</text>
<text x="195.5" y="26.6">4</text>
<text x="195.5" y="29.2">5</text>
<text x="197.8" y="25.3">3V3</text>
<text x="197.8" y="27.9">NC</text>
<text x="66.8" y="31.4">DN</text>
<text x="182" y="31.4">SD_DATA0</text>
<text x="195.5" y="31.7">6</text>
<text x="195.5" y="34.3">7</text>
<text x="197.8" y="30.5">IO2</text>
<text x="197.8" y="33">IO3</text>
<text x="197.8" y="35.6">NC</text>
<text x="27.1" y="39">5V_Conn</text>
<text x="66.8" y="39">VBUS</text>
<text x="174.3" y="36.5">CHIP_EN</text>
<text x="194.3" y="42">10</text>
<text x="195.5" y="36.9">8</text>
<text x="195.5" y="39.4">9</text>
<text x="197.8" y="38.1">EN</text>
<text x="197.8" y="40.7">NC</text>
<text x="179.4" y="46.7">USER_LED</text>
<text x="194.3" y="47.1">12</text>
<text x="197.8" y="43.3">NC</text>
<text x="179.4" y="49.3">SD_CMD</text>
<text x="194.3" y="49.7">13</text>
<text x="197.8" y="48.4">IO0</text>
<text x="197.8" y="50.9">IO1</text>
<text x="39.9" y="57">VBUS</text>
<text x="179.4" y="57">SD_CS</text>
<text x="194.3" y="54.8">15</text>
<text x="194.3" y="57.3">16</text>
<text x="194.3" y="59.9">17</text>
<text x="197.8" y="56.1">NC</text>
<text x="197.8" y="58.6">IO10</text>
<text x="44.3" y="62" transform="rotate(-90 44.3 62)">LL</text>
<text x="46.8" y="62" transform="rotate(-90 46.8 62)">LL</text>
<text x="179.4" y="64.6">TDI_OUT</text>
<text x="179.4" y="62.1">TMS_OUT</text>
<text x="194.3" y="62.5">18</text>
<text x="194.3" y="65">19</text>
<text x="197.8" y="61.2">NC</text>
<text x="197.8" y="63.7">IO4</text>
<text x="210.5" y="63.7">NC</text>
<text x="214.9" y="65">34</text>
<text x="214.9" y="62.5">35</text>
<text x="235.8" y="62.1">NRST_OUT</text>
<text x="39.2" y="66.6" transform="rotate(-90 39.2 66.6)">A4B9</text>
<text x="41.7" y="66.6" transform="rotate(-90 41.7 66.6)">A1B12</text>
<text x="44.3" y="66.6" transform="rotate(-90 44.3 66.6)">SHE</text>
<text x="46.8" y="66.6" transform="rotate(-90 46.8 66.6)">SHE</text>
<text x="179.4" y="67.2">CLK_OUT</text>
<text x="179.4" y="69.8">TDO_OUT</text>
<text x="194.3" y="67.6">20</text>
<text x="194.3" y="70.1">21</text>
<text x="197.8" y="66.3">IO5</text>
<text x="197.8" y="68.9">IO6</text>
<text x="197.8" y="71.4">IO7</text>
<text x="210.5" y="71.4">NC</text>
<text x="210.5" y="68.9">NC</text>
<text x="210.5" y="66.3">NC</text>
<text x="214.9" y="70.1">32</text>
<text x="214.9" y="67.6">33</text>
<text x="32.8" y="77.8">B5</text>
<text x="40.2" y="74.7" transform="rotate(-90 40.2 74.7)">VBUS</text>
<text x="42.7" y="73.5" transform="rotate(-90 42.7 73.5)">GND</text>
<text x="45.3" y="75.8" transform="rotate(-90 45.3 75.8)">SHELL</text>
<text x="47.9" y="75.8" transform="rotate(-90 47.9 75.8)">SHELL</text>
<text x="53.5" y="77.8">A5</text>
<text x="147" y="75.3">1</text>
<text x="153.3" y="75.3">2</text>
<text x="179.4" y="74.9">USER_IN</text>
<text x="179.4" y="72.3">NRST_OUT</text>
<text x="194.3" y="72.7">22</text>
<text x="194.3" y="75.3">23</text>
<text x="194.3" y="77.8">24</text>
<text x="197.8" y="74">IO8</text>
<text x="197.8" y="76.5">IO9</text>
<text x="207.6" y="76.5">RXD0</text>
<text x="207.7" y="74">TXD0</text>
<text x="214.9" y="77.8">29</text>
<text x="214.9" y="75.3">30</text>
<text x="214.9" y="72.7">31</text>
<text x="224.7" y="74.9">D_RX</text>
<text x="224.8" y="72.3">D_TX</text>
<text x="25.9" y="82.6">DN</text>
<text x="25.9" y="80">DP</text>
<text x="32.8" y="80.4">B6</text>
<text x="32.8" y="82.9">B7</text>
<text x="37.4" y="78.8">CC2</text>
<text x="37.4" y="81.4">DP2</text>
<text x="37.4" y="84">DN2</text>
<text x="47.1" y="84">DN1</text>
<text x="47.3" y="78.8">CC1</text>
<text x="47.5" y="81.4">DP1</text>
<text x="53.5" y="80.4">A6 DP</text>
<text x="53.5" y="82.9">A7 DN</text>
<text x="147" y="82.9">3</text>
<text x="153.3" y="82.9">4</text>
<text x="180.7" y="82.6">DN</text>
<text x="194.3" y="80.4">25</text>
<text x="194.3" y="82.9">26</text>
<text x="197.8" y="79.1">NC</text>
<text x="197.8" y="81.7">NC</text>
<text x="210.5" y="81.7">NC</text>
<text x="210.5" y="79.1">NC</text>
<text x="214.9" y="82.9">27</text>
<text x="214.9" y="80.4">28</text>
<text x="219.1" y="82.6">DP</text>
<text x="32.8" y="85.5">B8</text>
<text x="37.4" y="86.5">SBU2</text>
<text x="45.9" y="86.5">SBU1</text>
<text x="53.5" y="85.5">A8</text>
<text x="197.8" y="84.2">IO18</text>
<text x="208.9" y="84.2">IO19</text>
<text x="40.2" y="95.5" transform="rotate(-90 40.2 95.5)">GND</text>
<text x="42.7" y="95.5" transform="rotate(-90 42.7 95.5)">VBUS</text>
<text x="45.3" y="95.5" transform="rotate(-90 45.3 95.5)">SHELL</text>
<text x="47.9" y="95.5" transform="rotate(-90 47.9 95.5)">SHELL</text>
<text x="191" y="101.8">USER_LED</text>
<text x="39.2" y="104.2" transform="rotate(-90 39.2 104.2)">B1A12</text>
<text x="41.7" y="103" transform="rotate(-90 41.7 103)">B4A9</text>
<text x="44.3" y="104.7" transform="rotate(-90 44.3 104.7)">SHELL</text>
<text x="46.8" y="104.7" transform="rotate(-90 46.8 104.7)">SHELL</text>
<text x="42.5" y="110.7">VBUS</text>
<text x="312.6" y="155.5">VCC2</text>
<text x="323.5" y="155.9">1</text>
<text x="332.6" y="155.9">2</text>
<text x="338.1" y="155.5">TMS/SWDIO</text>
<text x="45.8" y="158.5">2</text>
<text x="45.8" y="161">3</text>
<text x="48" y="159.7">Vout</text>
<text x="59.6" y="159.7">Vout</text>
<text x="65.1" y="158.5">4</text>
<text x="323.5" y="158.5">3</text>
<text x="323.5" y="161">5</text>
<text x="325.8" y="157.2">1</text>
<text x="325.8" y="159.7">3</text>
<text x="330.4" y="159.7">4</text>
<text x="330.4" y="157.2">2</text>
<text x="332.6" y="161">6</text>
<text x="332.6" y="158.5">4</text>
<text x="338.1" y="158.1">CLK/SWCLK</text>
<text x="338.1" y="160.6">TDO/SWO</text>
<text x="371.4" y="158.1">T_RX</text>
<text x="48" y="162.3">Vin</text>
<text x="290.8" y="163.2">T_RX</text>
<text x="290.8" y="165.7">T_TX</text>
<text x="323.5" y="163.6">7</text>
<text x="323.5" y="166.1">9</text>
<text x="325.8" y="162.3">5</text>
<text x="325.8" y="164.9">7</text>
<text x="325.8" y="167.4">9</text>
<text x="329.2" y="167.4">10</text>
<text x="330.4" y="164.9">8</text>
<text x="330.4" y="162.3">6</text>
<text x="332.6" y="166.1">10</text>
<text x="332.6" y="163.6">8</text>
<text x="338.1" y="163.2">TDI</text>
<text x="338.1" y="165.7">NRST</text>
<text x="371.4" y="163.2">T_TX</text>
<text x="371.4" y="173.4">5V_Conn</text>
<text x="317.1" y="187.9">1</text>
<text x="317.1" y="190.4">2</text>
<text x="319.4" y="189.2">1</text>
<text x="319.4" y="191.7">2</text>
<text x="317.1" y="193">3</text>
<text x="317.1" y="195.6">4</text>
<text x="319.4" y="194.3">3</text>
<text x="319.4" y="196.8">4</text>
<text x="294.6" y="202.9">VCC2</text>
<text x="317.1" y="198.1">5</text>
<text x="317.1" y="200.7">6</text>
<text x="317.1" y="203.2">7</text>
<text x="319.4" y="199.4">5</text>
<text x="319.4" y="202">6</text>
<text x="382.9" y="202.9">VCC1</text>
<text x="395.2" y="203.2">1</text>
<text x="317.1" y="205.8">8</text>
<text x="317.1" y="208.4">9</text>
<text x="319.4" y="204.5">7</text>
<text x="319.4" y="207.1">8</text>
<text x="319.4" y="209.6">9</text>
<text x="386.8" y="205.4">NRST</text>
<text x="395.2" y="205.8">2</text>
<text x="395.2" y="208.4">3</text>
<text x="397.5" y="204.5">1</text>
<text x="397.5" y="207.1">2</text>
<text x="397.5" y="209.6">3</text>
<text x="315.9" y="210.9">10</text>
<text x="319.4" y="212.2">10</text>
<text x="338.1" y="223.3">NRST_OUT</text>
<text x="338.1" y="225.9">D_RX</text>
<text x="358.1" y="223.7">1</text>
<text x="358.1" y="226.3">2</text>
<text x="360.3" y="225">A1</text>
<text x="360.3" y="227.6">A2</text>
<text x="371" y="227.6">B1</text>
<text x="374.9" y="226.3">9</text>
<text x="389.9" y="225.9">NRST</text>
<text x="317.1" y="231.4">1</text>
<text x="317.1" y="234">2</text>
<text x="319.4" y="232.7">1</text>
<text x="338.1" y="228.5">D_TX</text>
<text x="358.1" y="228.8">3</text>
<text x="358.1" y="231.4">4</text>
<text x="360.3" y="230.1">A3</text>
<text x="360.3" y="232.7">A4</text>
<text x="371" y="232.7">B3</text>
<text x="371" y="230.1">B2</text>
<text x="374.9" y="234">6</text>
<text x="374.9" y="231.4">7</text>
<text x="374.9" y="228.8">8</text>
<text x="390" y="231">T_RX</text>
<text x="390.2" y="228.5">T_TX</text>
<text x="6.7" y="237.4">SD_CMD</text>
<text x="6.7" y="234.9">SD_CS</text>
<text x="302.3" y="238.7">T_RX</text>
<text x="302.3" y="236.1">T_TX</text>
<text x="317.1" y="236.5">3</text>
<text x="317.1" y="239.1">4</text>
<text x="319.4" y="235.2">2</text>
<text x="319.4" y="237.8">3</text>
<text x="371" y="235.2">B4</text>
<text x="6.7" y="242.5">SD_CLK</text>
<text x="302.3" y="241.3">TMS/SWDIO 5</text>
<text x="302.3" y="243.8">CLK/SWCLK 6</text>
<text x="319.4" y="240.4">4</text>
<text x="319.4" y="242.9">5</text>
<text x="319.4" y="245.5">6</text>
<text x="338.1" y="245.1">TMS_OUT</text>
<text x="358.1" y="245.5">1</text>
<text x="6.7" y="247.7">SD_DATA0</text>
<text x="302.3" y="246.4">TDO/SWO</text>
<text x="302.3" y="248.9">TDI</text>
<text x="302.3" y="251.5">NRST</text>
<text x="317.1" y="246.8">7</text>
<text x="317.1" y="249.3">8</text>
<text x="317.1" y="251.9">9</text>
<text x="319.4" y="248">7</text>
<text x="319.4" y="250.6">8</text>
<text x="338.1" y="247.7">TDI_OUT</text>
<text x="338.1" y="250.2">CLK_OUT</text>
<text x="358.1" y="248">2</text>
<text x="358.1" y="250.6">3</text>
<text x="360.3" y="246.8">A1</text>
<text x="360.3" y="249.3">A2</text>
<text x="360.3" y="251.9">A3</text>
<text x="371" y="251.9">B2</text>
<text x="371" y="249.3">B1</text>
<text x="374.9" y="250.6">8</text>
<text x="374.9" y="248">9 TMS/SWDIO</text>
<text x="386.9" y="250.2">TDI</text>
<text x="315.9" y="254.4">10</text>
<text x="319.4" y="253.2">9</text>
<text x="319.4" y="255.7">10</text>
<text x="338.1" y="252.8">TDO_OUT</text>
<text x="358.1" y="253.2">4</text>
<text x="360.3" y="254.4">A4</text>
<text x="371" y="257">B4</text>
<text x="371" y="254.4">B3</text>
<text x="374.9" y="255.7">6</text>
<text x="374.9" y="253.2">7 CLK/SWCLK</text>
<text x="380" y="255.3">TDO/SWO</text>
</g>
<g font-size="2.4" fill="#f00">
<text x="75.3" y="237.8">4</text>
<text x="79.1" y="238.8">VDD</text>
</g>
</svg>
